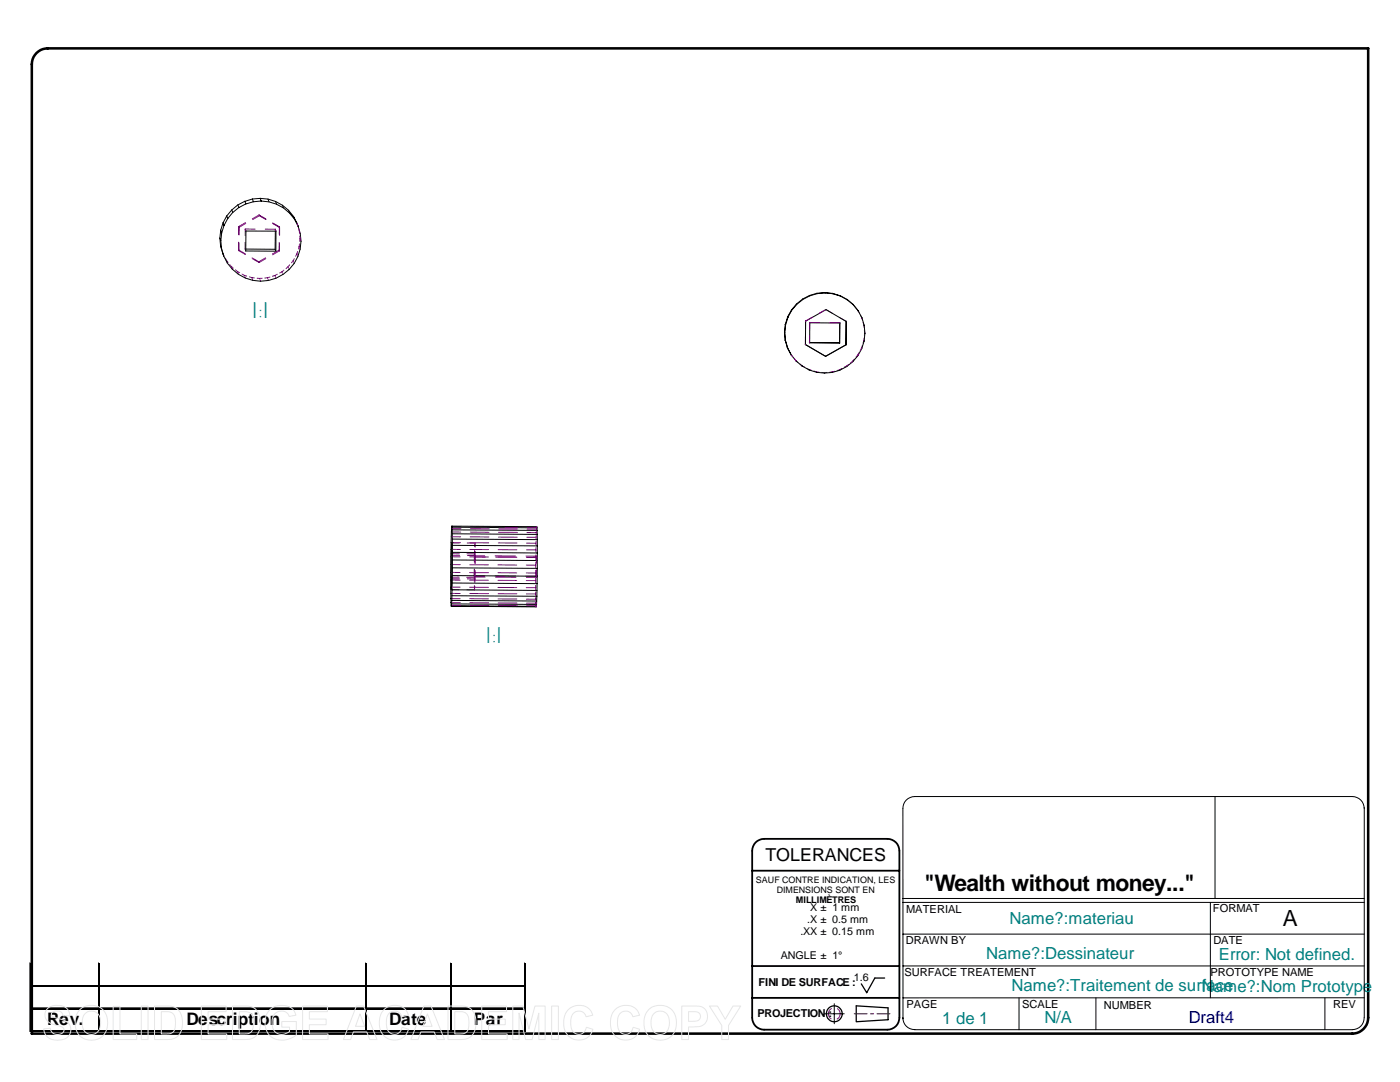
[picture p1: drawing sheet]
<svg xmlns="http://www.w3.org/2000/svg" width="279mm" height="216mm" viewBox="0 0 279 216" stroke-linecap="round" stroke-linejoin="round" font-family="sans-serif">
<path d="M9.5 9.7l263.5-.1v193.5a3.2 3.2 0 0 1-3.1 3.1h-263.6v-193.4a3.2 3.2 0 0 1 3.2-3.1" fill="none" stroke="#000" stroke-width=".51"/>
<g fill="none" stroke="#000" stroke-width=".2">
<path d="M50.4 39.7l.2 .6M50.4 39.7l-1.5 .5M51.9 39.6l-1.5 .1M51.9 39.6l.2 .5M51.9 39.6l1.6 .1M53.5 39.7l.2 .6 1.5 .4M53.5 39.7l1.5 .5 .2 .5M43.9 47.5l.1 1.6M44 49.1l.7 2M44 49.1l.2 .5M44 45.9l-.1 1.6M44.1 48l.1 1.6"/>
<path d="M44.2 49.6l.5 1.5M44.2 46.5l-.1 1.5-.2-.5M44.5 44.4l-.5 1.6M44.7 51.1a8 8 0 0 0 7.3 5 8 8 0 0 0 7.4-4.9M44.7 45l-.5 1.5-.2-.5M45.3 43.1l-.8 1.4M45.4 43.6l-.7 1.4-.2-.5M46.3 41.9l-1 1.2 .1 .5M46.4 42.4l-1 1.2M47.5 40.9l-1.2 1 .1 .5 1.3-1M48.9 40.2l-1.4 .7 .2 .5 1.4-.7M48.9 40.2l.2 .5 1.5-.4"/>
<path d="M49.1 49.7h5.8M49.1 46.1h6v4h-6.1zM52.1 40.1l-1.5 .2M52.1 40.1l1.6 .2M54.9 49.7l.2 .4M54.9 46.1v3.6M55 40.2l1.4 .8M55.2 40.7l1.4 .8M56.4 41l.2 .5 1.2 1M56.4 41l1.2 1 .2 .5M57.6 42l1 1.2M57.8 42.5l1 1.2"/>
<path d="M58.6 43.2l.9 1.9M59.5 45.1l.4 1.5 .2 1.6-.2 1.5M59.9 49.7l-.5 1.5M160.1 59.7l.1 .1M160.2 59.7l-1.3 1h.1l-1 1.3M160.2 59.8l-1.2 .9M161.5 59l-1.4 .7M161.6 59l-1.4 .8M163 58.5l.1 .1M163 58.5l-1.5 .5h.1M163.1 58.6l-1.5 .4M164.6 58.4l1.6 .1"/>
<path d="M164.6 58.4h.1l-1.6 .2M164.6 58.4l-1.6 .1M164.7 58.4l1.5 .1 1.5 .5M166.2 58.6l1.5 .5v-.1l1.4 .8M167.7 59.1l1.4 .7M169.1 59.8l1.2 1M169.1 59.8l-.1-.1 1.3 1M156.6 66.3l.1 1.6M156.6 66.4l.2 1.6M156.7 67.9l.1 .1M156.7 64.7l.1 .1M156.7 67.9l.4 1.5"/>
<path d="M156.8 67.9l.4 1.6-.1-.1 .8 1.4M156.8 64.8l-.2 1.6-.1-.1M157.2 63.2v.1l-.4 1.5M157.2 63.3l-.5 1.4-.1 1.6M157.2 69.4l.7 1.4M157.9 70.8h.1M157.9 70.8l1 1.3M157.9 61.9l-.7 1.4M158.9 72.1a8 8 0 0 0 8.7 1.8M158.9 60.7l-1 1.2-.7 1.4M160.7 68.7l4.1 2.4zM160.8 64.1l4-2.3 4.1 2.3-.1 4.7"/>
<path d="M160.8 64.1l-.1 4.7M161.6 68.4l6 .1M167.5 68.4l.1 .1M167.6 64.4v4l-6-.1M167.6 64.5l-6-.1v4M167.6 64.4v4.1M168.8 68.8h.1M168.8 68.8l-4.1 2.3M169 73.1l-1.4 .8M170.2 72.2l-1.2 .9M170.2 60.7l1.1 1.4zM171.3 62l.7 1.4 .5 1.5"/>
<path d="M172.5 64.9a8 8 0 0 1-2.3 7.3M90 112.6l.1 8.4M90 115.2h.2M90.1 110.5l-.1 4.7M90.1 105.1l-.1 7.5M90.2 119.8l16.9 .1M90.2 119.8l-.1 .7M90.2 118.9l16.9 .1M90.2 118.9v.9M90.2 105v.2M90.2 105l16.9 .1 .1 .2M90.2 105l-.1 .1"/>
<path d="M90.2 110.5h-.1l.1-2.2-.1 9.4-.1-2.6M90.2 105.2l17 .1M90.2 105.2v.5M90.2 117.7l17 .1M90.2 105.7l.1 .8 16.9 .1v-.8M90.2 116.3v2.6M90.2 116.3l17 .2M90.3 106.5v1.1M90.3 114.9l16.9 .1M90.3 108.8l16.9 .1M90.3 108.8v1.4M90.3 113.3l-.1 3"/>
<path d="M90.3 107.5v1.3M90.3 111.7v1.6M90.3 110.2v1.5l16.9 .1v-1.5M107.1 119.9v.7M107.1 119v.9M107.2 105.3v.5l-17-.1M107.2 116.5l-.1 2.5M107.2 106.6v1.1l-16.9-.1M107.2 111.8v1.6l-16.9-.1M107.2 108.9v1.4l-16.9-.1M107.2 113.4v3.1M107.2 107.7v1.2"/>
<path d="M90.1 121l16.9 .1v-.1M90.1 120.9l16.9 .1M90.1 120.9l-.1 .1M90.1 120.5l17 .1M90.1 120.5v.4M107.1 120.6l-.1 .4M242.5 158.9v20.4M180.2 179.3h92.1M272.3 161.1l-.1 42a2.35 2.35 0 0 1-2.3 2.4l-87.3-.1a2.31 2.31 0 0 1-2.4-2.3M272.3 161.3a2.38 2.38 0 0 0-2.4-2.4h-87.3a2.35 2.35 0 0 0-2.4 2.4v42M6 192.1v13.8M6.2 196.6h98.7"/>
<path d="M19.7 192.1v13.8M72.9 192.1v13.8M89.8 192.1v13.8M104.6 192.1v13.8M180.2 186.4h92.1M180.2 180.1h92.1M180.2 192.7h92.1M203.4 199.1v6.4M218.7 199.1v6.4M241.6 180.1v19M264.4 199.1v6.4M272.3 199.1h-92.1"/>
<path d="M6.2 201.1h98.7M6.2 205.6h98.7M164.5 202.3h4M166.5 200.3v4"/>
</g>
<g fill="none" stroke="#000" stroke-width=".25">
<path d="M6.1 192.1v13.8M6.2 196.7h98.7M19.9 192.1v13.8M73 192.1v13.8M90 192.1v13.8M104.8 192.1v13.8M174.6 195.2h2M174.6 195.1l-1.6 3-1.1-1.8M6.2 205.7h98.7M170.9 200.7l6.3 .4v2.4l-6.3 .4z"/>
<circle cx="166.5" cy="202.3" r="1.59"/>
</g>
<path d="M6.2 201.2h98.7" fill="none" stroke="#000" stroke-width=".28"/>
<path d="M150.1 173.7h29.4M179.5 169.8a2.38 2.38 0 0 0-2.4-2.4h-24.6a2.38 2.38 0 0 0-2.4 2.4v33.3a2.38 2.38 0 0 0 2.4 2.4M179.5 169.8v33.3a2.38 2.38 0 0 1-2.4 2.4h-24.6M150.1 192.8h29.4M150.1 199.1h29.4" fill="none" stroke="#000" stroke-width=".36"/>
<path d="M170.5 202.3h2.6M173.7 202.3h.6M175 202.3h2.6" fill="none" stroke="#800000" stroke-width=".2"/>
<g fill="none" stroke="#800080" stroke-width=".2">
<path d="M44.5 50.6l.2 .4M45 51.5l.2 .5M45.2 52l.3 .4M45.2 52l.1 .1M45.3 52.3l.1 .2M45.8 52.8l.4 .4M46.2 53.2v.1M46.2 53.2l.4 .3M46.3 53.6l.1 .1M47 53.8l.4 .4M47.4 54.2v.2M47.4 54.2l.4 .2"/>
<path d="M47.5 54.5l.1 .2M47.6 48.3v1.6l1.3 .8M47.6 45.2h.1M47.6 45.2v1.6M47.6 50h.1M47.7 50l1.3 .8M47.7 45.3v.1M47.7 48.5v1.5M47.7 45.3v1.6M48.3 54.7l.5 .2M48.8 54.9v.2M48.8 54.9l.4 .2"/>
<path d="M48.9 55.3l.1 .2M48.9 49.7h.1M48.9 49.7l.1 .1M48.9 48.4v1.3M48.9 45.7v1.3M48.9 45.7l.1 .1M48.9 45.7h2M49 44.4l-1.4 .8M49 49.7h.1M49 50v.1M49 44.6l-1.3 .8M49 46l.1 .1"/>
<path d="M49.8 55.2l.5 .2M50.3 55.4v.2M50.3 55.4l.5 .1M50.3 51.5l1.3 .7M50.4 51.6l1.3 .8M50.4 55.8l.1 .1M51.3 55.5l.5 .1M51.6 52.2l.1 .1M51.7 52.3v.1M51.7 42.9h.1M51.7 42.9l1.3 .8M51.7 42.9l-1.3 .8"/>
<path d="M51.8 43l1.3 .8M51.8 43l-1.4 .8M51.8 55.6l.1 .1M51.9 55.9l.1 .2M52.3 55.5l-.5 .1M52.9 45.7h2l.1 .1M53 51.5l-1.4 .7M53 51.6l-1.3 .8M53.4 55.4v.2M53.4 55.4l-.5 .1M53.5 55.8l.1 .2M53.9 55.3l-.5 .1"/>
<path d="M54.4 44.5l1.4 .8M54.5 44.6l1.3 .8M54.9 55v.1M54.9 55l-.5 .1M54.9 45.7v.2M54.9 46v.1M55 55.3l.1 .2M55 46l.1 .1M55.3 54.7l-.4 .3M55.7 49.9v.1M55.7 49.9l-1.3 .8M55.7 48.4v1.5"/>
<path d="M55.8 45.2l-.1 1.6M55.8 45.3h.1M55.8 48.5v1.6l-1.4 .7M55.8 45.4h.1M55.8 45.4v1.6M56.3 54.3v.1M56.3 54.2l-.5 .3M56.4 54.6l.1 .2M56.7 53.9l-.4 .4M57.5 53.3l.1 .1M57.5 53.2l-.4 .4M57.6 53.6l.1 .2"/>
<path d="M57.8 52.9l-.3 .4M58.5 52v.2M58.5 52l-.3 .5M58.6 52.4l.1 .2M58.7 51.6l-.2 .4M59.2 50.7l-.2 .4M59.3 44.6l.1 .4M59.4 51v.2M59.4 50.2l-.1 .6M59.6 45.6l.1 .5M59.7 49.2l.1 .1M59.7 49.2l-.1 .5"/>
<path d="M59.7 46.1l.1 .1M59.7 46.1l.1 .5M59.8 48.7l-.1 .5M59.8 47.1l.1 .7M59.8 49.6l.1 .1M59.9 46.4v.2M59.9 47.6l-.1 .6M60 48l.1 .2M157.9 70.8l.3 .4M158.5 71.6l.8 .7M158.9 72v.1M159.7 72.6l.4 .4"/>
<path d="M160 73l.1 .1M160 73l.5 .2M160.7 67.2v1.6M160.7 64.1h.1M160.7 68.7l.1 .1M160.8 64.1v1.5M161 73.5l.5 .2M161.4 73.7l.5 .2M161.5 73.7v.1M161.5 73.8h.1M161.5 68.3l.1 .1M161.5 68.3h.1"/>
<path d="M161.6 67l-.1 1.3M161.6 64.3l2 .1M161.6 64.4v1.3M161.6 64.4h.1M162.1 63.3l-1.4 .8M162.5 74l.4 .2M163.5 62.5l1.3-.8 1.4 .8M163.5 74.3l-.6-.1 .1 .1M164 74.3h1M164.5 74.4h.1M164.5 74.4l.1 .1M165.6 64.4h2"/>
<path d="M166.1 74.2l-.6 .1M166.1 74.3h.1M166.6 74.1l-.5 .1M167.5 63.3l1.4 .8M167.6 73.8l-.5 .1M167.6 64.4v.1M167.6 73.8v.1M168 73.5l-.4 .3M168.9 64.1h.1M168.9 73l.1 .1M169 73l-.5 .3M169 73.1v.1"/>
<path d="M169.4 72.7l-.5 .3M170.2 72.1l-.4 .3M170.2 72.1v.1M170.5 71.7l-.3 .4M171.2 70.9l-.4 .3M171.2 62l.3 .4M171.2 70.9v.1M171.4 70.4l-.2 .5M171.7 62.9l.3 .5M171.9 69.5h.1M172 63.4l.1 .5M172 63.4h.1"/>
<path d="M172 69.5v.1M172 63.4v.1M172.1 69l-.4 .9M172.3 64.4l.2 1M172.4 68h.1M172.4 64.9h.1M172.4 67.5l-.2 1M172.4 68v.1M172.5 64.9v.1M172.5 65.9l.1 .5M172.6 66.4l-.1 .5M172.6 66.4v.1"/>
<path d="M172.6 66.5h.1M90 114.2h1.8M90 115.7l1.8 .1M90 117.2h1.8M90 111.1h1.8M90 112.6l1.8 .1M90 118.4h1.8M90 119.4l1.8 .1M90 109.6h1.9M90 108.3h1.9M90.1 107.1h1.8M90.1 117.7h1.5"/>
<path d="M90.1 106.2h1.8M90.1 105.5h1.9M90.1 105.1h1.9M90.2 108.3h1.5M90.2 115.2h1.5M90.2 115.5h1.5M90.2 110.8h1.5M90.2 110.5h1.5M93.2 115.2h1.5M93.2 117.7h1.5M93.2 110.5h1.5M93.2 108.4h1.6l-.1 .7"/>
<path d="M93.3 115.5h1.5M93.7 114.3h3.8M93.7 115.8h3.8M93.7 117.2h3.8M93.7 111.1h3.8M93.7 112.7h3.8M93.7 118.4h3.8M93.7 119.5h3.8M93.8 109.6l3.7 .1M93.8 108.3h3.7M93.8 107.1h3.8M93.9 106.2h3.7"/>
<path d="M93.9 105.5h3.7M93.9 105.1h3.8M94.6 114.9l.1 .1M94.7 113.6v2.4M94.7 110.5v1.6M94.7 113.6v1.3h2M94.7 116.9v.8M94.7 110.9h2M94.7 115l2.1 .1M94.7 109.8v.7M94.7 111v-.1v1.3M94.7 117v.7"/>
<path d="M94.8 111.1h2M94.8 108.3v.9M94.8 113.8v1.7M94.8 111.1v1.4M94.8 115.5v.7M94.8 110v.8h-1.5M94.8 110.8v1.6M98.8 114.9h4.1M98.8 110.9l4.1 .1M98.9 115.2h4.1M98.9 111.2h4.2M99.4 112.7l3.7 .1"/>
<path d="M99.4 114.3h3.7M99.4 115.8h3.7M99.4 117.2h3.7M99.4 118.5h3.7M99.4 119.5h3.7M99.4 109.7h3.8M99.4 108.3l3.8 .1M99.5 107.2h3.7M99.5 106.2h3.8M99.5 105.5l3.8 .1M99.6 105.1l3.7 .1M105 111h2"/>
<path d="M105 112.8h1.9M105 114.3h1.9M105 115.8h1.9M105 117.3h1.9M105.1 111.2h2M105.1 118.5h1.8M105.1 109.7h1.9M105.1 108.4h1.9v.4M105.1 107.2h1.9M105.2 106.3h1.8v.3M105.2 105.6h1.9M105.2 105.2h1.9v.1"/>
<path d="M106.9 112.8v.5M106.9 113.8v1.1M106.9 115.4v.9M106.9 116.8v.9M106.9 118.1v.4M106.9 110.7v1M106.9 118.5v.4M106.9 119.2v.4l-1.8-.1M106.9 112.2v.6M106.9 119.5l.1 .3M107 109.3v.9M107 115v.1"/>
<path d="M107 107.2v.4M107 108v.4M107 113.6v1.4h-2.1M107 106.9v.3M107 111l.1 .1M107 111v1.3M107 106v.3M107.1 115.1v.1h-2M107.1 105.6v.2M107.1 105.5v.1M107.1 111.1v.1M107.1 105.1v.1"/>
<path d="M107.1 113.9v1.3M107.1 111.2v1.3M90 120.2h1.9M90 120.8h1.9M93.8 120.3h3.7M93.8 120.8h3.8M99.4 120.3h3.8M99.5 120.8h3.7M105.1 120.4h1.9M105.1 120.9h1.9M107 120.1v.3M107 120.3v.2"/>
<path d="M107 120.7v.2M107 120.8v.1M107 121v.1M165.9 201.3a1.18 1.18 0 0 0 0 2M167.1 201.3a1.2 1.2 0 0 1 0 2"/>
</g>
<g fill="none" stroke="#e6e6e6" stroke-width=".2">
<path d="M9.4 201.3a3.1 3.1 0 0 1 4.1 .2l.4 1.2h-1.3a1.3 1.3 0 0 0-2.2-.6 .8 .8 0 0 0 .8 1l.3 .1a2.85 2.85 0 0 1 2.6 1.7 2.19 2.19 0 0 1-2.6 2.7 2.42 2.42 0 0 1-2.8-2.3l1.3-.1a1.43 1.43 0 0 0 1.3 1.2 1.43 1.43 0 0 0 1.5-.9 1.25 1.25 0 0 0-1.3-.9 2.44 2.44 0 0 1-2.5-2.1l.1-.7zM15.9 201.5a3.3 3.3 0 0 1 4.1-.5 3.3 3.3 0 0 1 1.4 3.9 3.3 3.3 0 0 1-3.8 2.6 3.3 3.3 0 0 1-2.6-3.9l.3-1.2zM16.9 202.3a1.87 1.87 0 0 1 2.3-.3 1.87 1.87 0 0 1 .9 2 1.9 1.9 0 0 1-.8 2 1.9 1.9 0 0 1-2.1 .1 2.95 2.95 0 0 1-.3-3.8zM22.6 200.8h1.3v5.5h3.4v1.1h-4.7zM28.2 200.7h1.3v6.7h-1.3zM30.8 200.7h2.9a2.72 2.72 0 0 1 2.7 3 3.2 3.2 0 0 1-1.9 3.6l-1.1 .1h-2.6zM32.2 201.9h1.3a1.75 1.75 0 0 1 1.5 2.2 1.77 1.77 0 0 1-1.2 2.2h-1.6zM40.2 200.7h4.9v1.2h-3.6v1.4h3.4v1.2h-3.4v1.8h3.8v1.1h-5.1zM46.4 200.7h2.8a2.72 2.72 0 0 1 2.8 3 3.2 3.2 0 0 1-1.9 3.6l-1.2 .1h-2.5zM47.8 201.9h1.2a1.75 1.75 0 0 1 1.6 2.2 1.77 1.77 0 0 1-1.2 2.2h-1.6zM53.9 201.5a3.6 3.6 0 0 1 4.6-.1l.6 1.2-1.4 .2a1.82 1.82 0 0 0-2.2-.9 1.82 1.82 0 0 0-1.2 2.1 2.06 2.06 0 0 0 1.1 2.2 2.06 2.06 0 0 0 2.4-.4v-.8h-1.6v-1.2h2.9v2.7a4.1 4.1 0 0 1-5.3 .1 4 4 0 0 1 .1-5.1zM60.4 200.7h4.9v1.2h-3.6v1.4h3.4v1.2h-3.4v1.8h3.8v1.1h-5.1z"/>
<path d="M71.1 200.7h1.5l2.6 6.7h-1.4l-.6-1.5h-2.7l-.5 1.5h-1.5zM71.8 202.3l1 2.5h-1.8zM76.6 201.5a2.95 2.95 0 0 1 4.9 1.1l-1.3 .3a1.56 1.56 0 0 0-1.8-1.1 1.56 1.56 0 0 0-1.3 1.7 2.57 2.57 0 0 0 1 2.7 1.53 1.53 0 0 0 2.1-1.2l1.3 .4a2.97 2.97 0 0 1-3.3 2.1 2.97 2.97 0 0 1-2.5-3 4 4 0 0 1 .9-3zM84.6 200.7h1.4l2.7 6.7h-1.5l-.5-1.5h-2.7l-.6 1.5h-1.4zM85.3 202.3l.9 2.5h-1.8zM89.4 200.7h2.5a2.72 2.72 0 0 1 3.1 3 3.2 3.2 0 0 1-1.9 3.6l-1.2 .1h-2.5zM90.8 201.9h1.2a1.75 1.75 0 0 1 1.6 2.2 1.77 1.77 0 0 1-1.2 2.2h-1.6zM96.1 200.7h5v1.2h-3.6v1.4h3.3v1.2h-3.3v1.8h3.7v1.1h-5.1zM102.3 200.7h2.1l1.2 4.6 1.2-4.6h2v6.7h-1.3v-5.2l-1.3 5.2h-1.3l-1.3-5.2v5.2h-1.3zM110.1 200.7h1.3v6.7h-1.3zM113.3 201.5a2.95 2.95 0 0 1 5 1.1l-1.3 .3a1.56 1.56 0 0 0-1.8-1.1 1.56 1.56 0 0 0-1.3 1.7 2.57 2.57 0 0 0 1 2.7 1.53 1.53 0 0 0 2.1-1.2l1.3 .4a2.97 2.97 0 0 1-3.3 2.1 2.97 2.97 0 0 1-2.5-3 4 4 0 0 1 .8-3zM122.7 201.5a2.95 2.95 0 0 1 4.9 1.1l-1.3 .3a1.56 1.56 0 0 0-1.8-1.1 1.56 1.56 0 0 0-1.2 1.7 2.57 2.57 0 0 0 .9 2.7 1.53 1.53 0 0 0 2.2-1.2l1.3 .4a2.97 2.97 0 0 1-3.3 2.1 2.97 2.97 0 0 1-2.6-3 4 4 0 0 1 .9-3z"/>
<path d="M129.4 201.5a3.3 3.3 0 0 1 4.1-.5 3.3 3.3 0 0 1 1.4 3.9 3.3 3.3 0 0 1-3.8 2.6 3.3 3.3 0 0 1-2.6-3.9l.3-1.2zM130.4 202.3a1.87 1.87 0 0 1 2.3-.3 1.87 1.87 0 0 1 .9 2 1.9 1.9 0 0 1-.8 2 1.9 1.9 0 0 1-2.1 .1 2.95 2.95 0 0 1-.3-3.8zM136.1 200.7h2.9a2.09 2.09 0 0 1 2.2 2.3 2.09 2.09 0 0 1-2.5 1.9h-1.3v2.5h-1.3zM137.4 201.9h1.3a.98 .98 0 0 1 1.1 1 .98 .98 0 0 1-1.3 .9h-1.1zM141.6 200.7h1.6l1.5 2.7 1.6-2.7h1.5l-2.4 3.9v2.8h-1.4v-2.8z"/>
</g>
<g font-size="5.2" fill="#008080">
<text x="50.1" y="63.4">1:1</text>
<text x="96.7" y="128.4">1:1</text>
</g>
<g font-size="4.5">
<text x="184.4" y="177.8">&quot;Wealth without money...&quot;</text>
<text x="256" y="184.8">A</text>
</g>
<text font-size="3.6" x="152.7" y="171.8">TOLERANCES</text>
<g font-size="3.4">
<text x="9.4" y="204.6">Rev.</text>
<text x="37.2" y="204.6">Description</text>
<text x="77.7" y="204.6">Date</text>
<text x="94.6" y="204.6">Par</text>
</g>
<g font-size="3.3" fill="#008080">
<text x="201.5" y="184.4">Name?:materiau</text>
<text x="196.8" y="191.3">Name?:Dessinateur</text>
<text x="243.2" y="191.5">Error: Not defined.</text>
<text x="201.9" y="197.7">Name?:Traitement de surface</text>
<text x="239.9" y="198">Name?:Nom Prototype</text>
<text x="188" y="204.3">1 de 1</text>
<text x="208.4" y="204.2">N/A</text>
</g>
<text font-size="3.3" fill="#000080" x="237.2" y="204.2">Draft4</text>
<g font-size="2.2">
<text x="180.8" y="182.1">MATERIAL</text>
<text x="242.1" y="182.1">FORMAT</text>
<text x="180.8" y="188.4">DRAWN BY</text>
<text x="242.1" y="188.4">DATE</text>
<text x="151.4" y="196.7">FINI DE SURFACE :</text>
<text x="180.5" y="194.7">SURFACE TREATEMENT</text>
<text x="241.6" y="194.8">PROTOTYPE NAME</text>
<text x="151.2" y="203">PROJECTION :</text>
<text x="180.9" y="201.1">PAGE</text>
<text x="204" y="201.1">SCALE</text>
<text x="220.3" y="201.3">NUMBER</text>
<text x="266" y="201.1">REV</text>
</g>
<g font-size="2.1">
<text x="161.1" y="184.2">.X ± 0.5 mm</text>
<text x="161.7" y="181.8">X ± 1 mm</text>
<text x="155.8" y="191.3">ANGLE ± 1°</text>
<text x="159.7" y="186.6">.XX ± 0.15 mm</text>
<text x="170.4" y="195.7">1.6</text>
</g>
<g font-size="1.8">
<text x="150.9" y="176.1">SAUF CONTRE INDICATION, LES</text>
<text x="155" y="178.1">DIMENSIONS SONT EN</text>
<text x="158.9" y="180.1">MILLIMÈTRES</text>
</g>
</svg>
